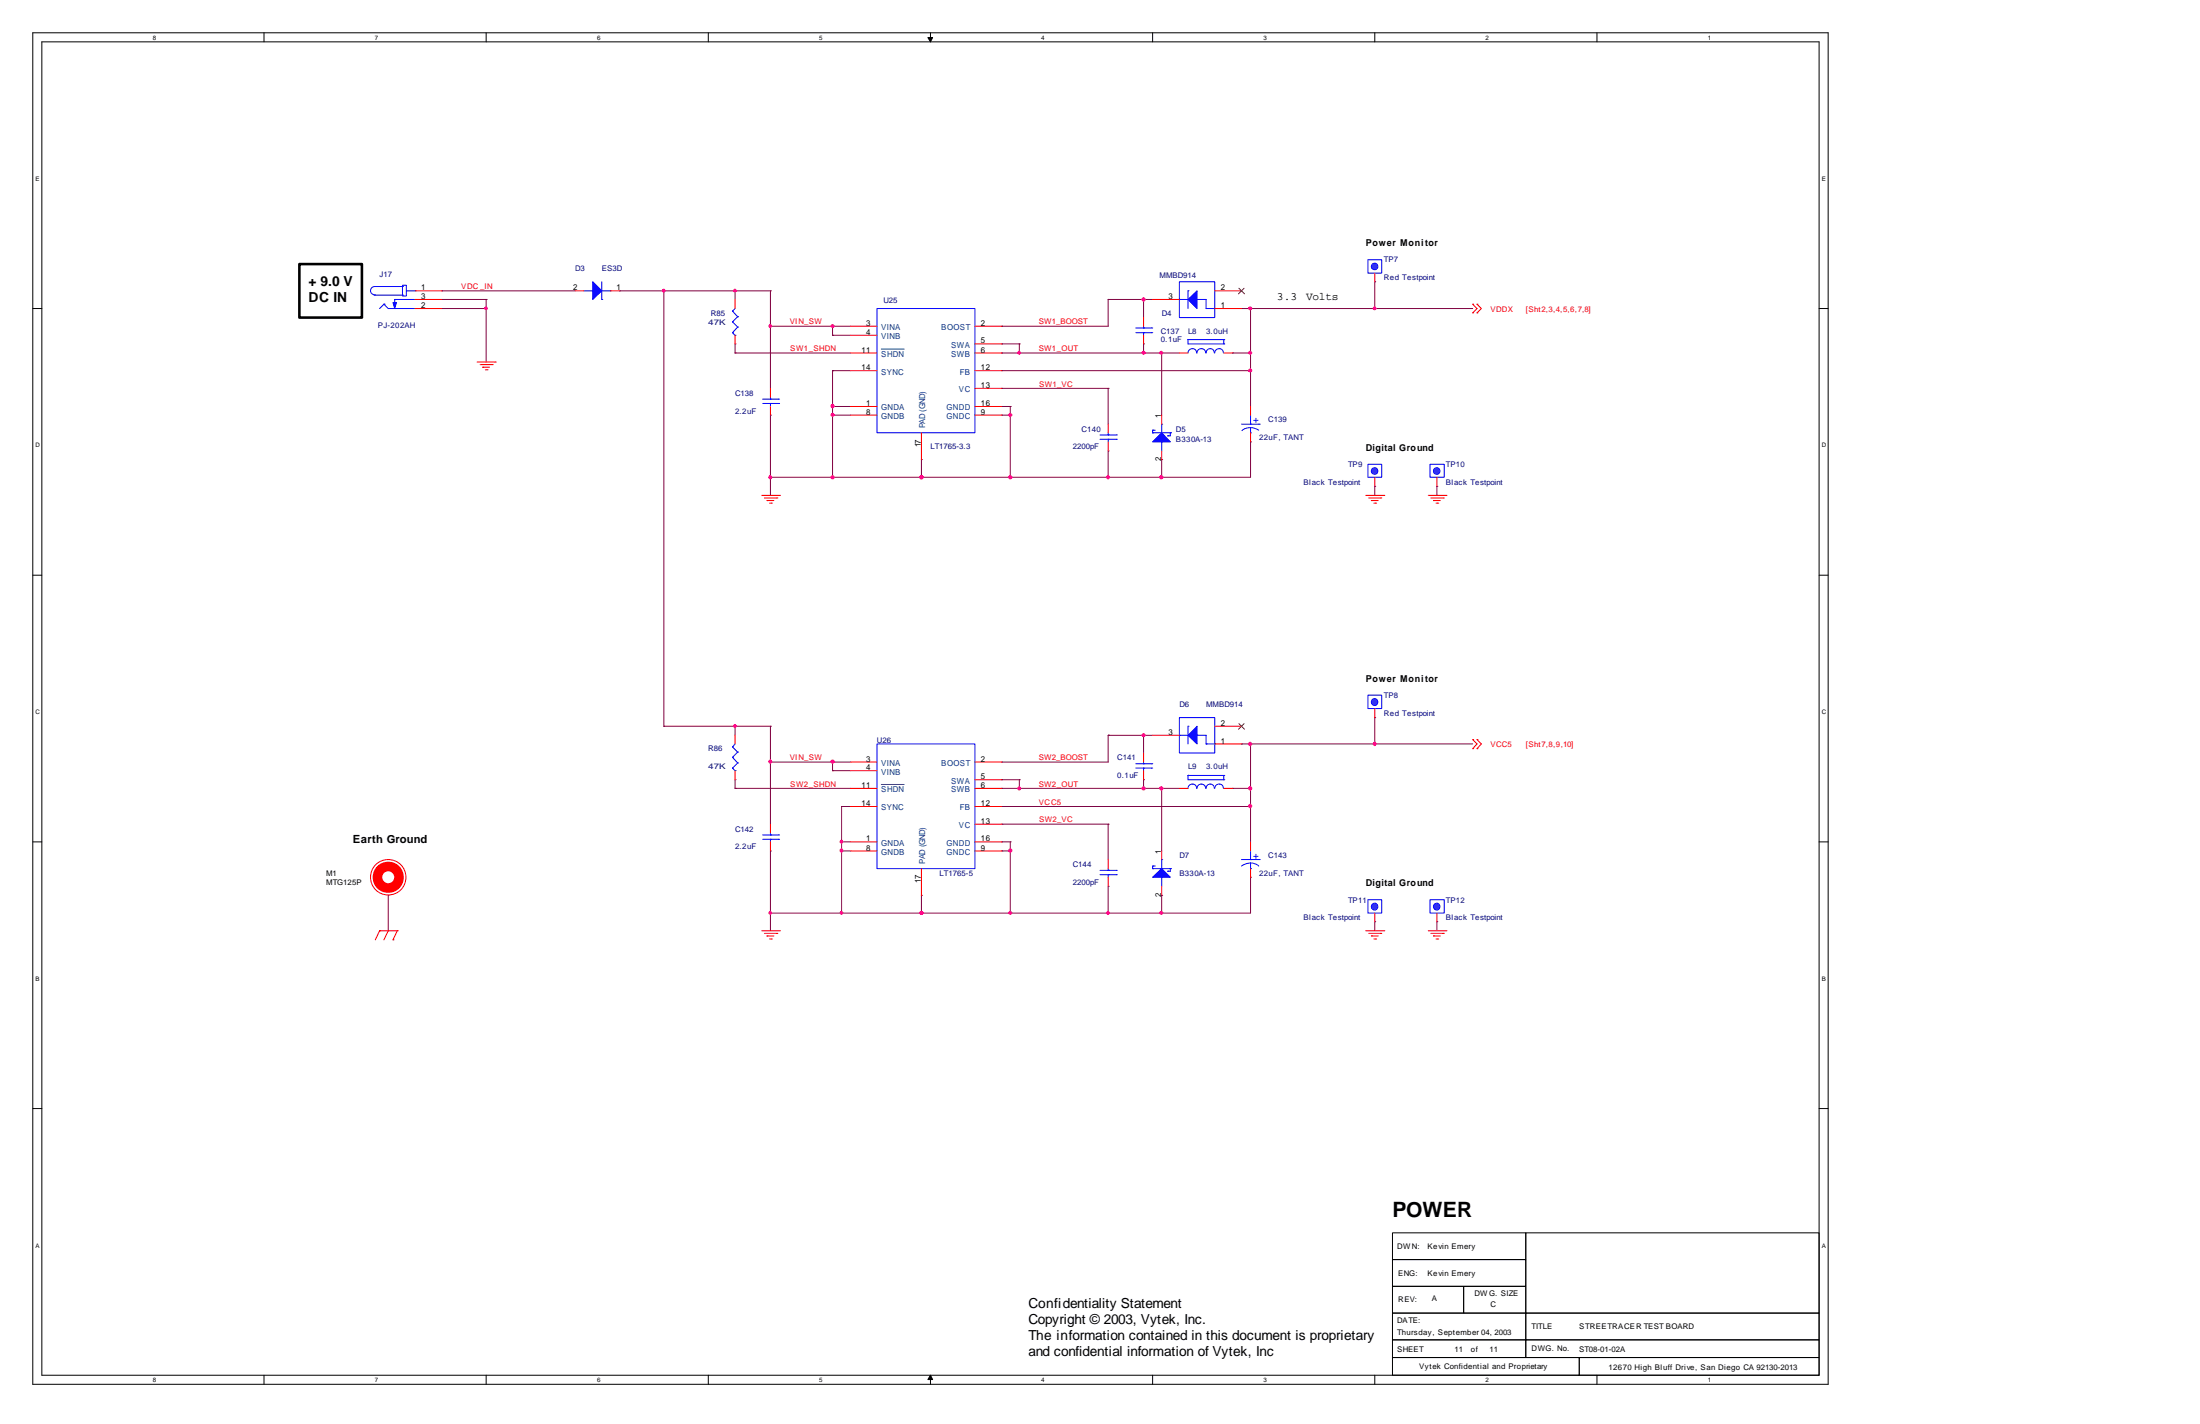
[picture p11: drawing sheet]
<svg xmlns="http://www.w3.org/2000/svg" width="432mm" height="279mm" viewBox="0 0 432 279" stroke-linecap="round" stroke-linejoin="round" font-family="sans-serif">
<g fill="none" stroke="#000" stroke-width=".2">
<path d="M6.4 6.4h352.4v265.2h-352.4zM8.2 8.2h348.8v261.6h-348.8zM51.8 6.4v1.8M95.4 6.4v1.8M139 6.4v1.8M182.6 6.4v1.8M226.2 6.4v1.8M269.8 6.4v1.8M313.4 6.4v1.8M6.4 60.5h1.8M357 60.5h1.8M6.4 112.9h1.8"/>
<path d="M357 112.9h1.8M6.4 165.2h1.8M357 165.2h1.8M6.4 217.5h1.8M357 217.5h1.8M273.3 241.9h26.2v5.2h-26.2zM273.3 247.1h26.2v5.3h-26.2zM273.3 257.6h26.2v5.3h-26.2zM273.3 252.4h14v5.2h-14zM287.3 252.4h12.2v5.2h-12.2zM299.5 241.9h57.5v15.7h-57.5zM299.5 257.6h57.5v5.3h-57.5z"/>
<path d="M51.8 269.8v1.8M95.4 269.8v1.8M139 269.8v1.8M182.6 269.8v1.8M226.2 269.8v1.8M269.8 269.8v1.8M273.3 262.9h26.2v3.5h-26.2zM273.3 266.4h36.7v3.4h-36.7zM299.5 262.9h57.5v3.5h-57.5zM310 266.4h47v3.4h-47zM313.4 269.8v1.8"/>
</g>
<g fill="#000" stroke="#000" stroke-width=".2">
<path d="M182.1 7.4h.9l-.4 .8z" fill-rule="evenodd"/>
<path d="M182.6 269.8l.4 .9h-.9z" fill-rule="evenodd"/>
</g>
<g fill="none" stroke="#800040" stroke-width=".2">
<path d="M86.7 57.1h.1M86.7 58.8h.1M86.7 58.8h8.7M86.7 57.1h26.2M95.4 58.8h.1M95.4 58.8v12.2M121.6 57.1h.1M121.6 57.1h29.6M130.3 57.1h.1M130.3 57.1v85.4M144.3 57.1h.1M144.3 57.1v1.7"/>
<path d="M151.2 57.1h.1M151.2 57.1v19.1M217.5 58.8h.1M217.5 58.8v5.2h-20.9M217.5 58.8h8.7M224.5 58.8h.1M224.5 58.8v3.5M269.8 55.3h.1M269.8 55.3v5.2M86.7 60.5h.1M86.7 60.5h8.7M95.4 60.5h.1"/>
<path d="M144.3 69.3h.1M144.3 67.5h.1M144.3 69.3h22.7M144.3 67.5v1.8M151.2 64h.1M151.2 64h15.8M163.4 65.8h.1M163.4 64h.1M163.4 79.8h.1M163.4 72.7h.1M163.4 65.8h3.6M163.4 64v1.8"/>
<path d="M163.4 72.7v20.9M163.4 79.8h3.6M163.4 72.7h3.6M196.6 64h.1M196.6 72.7h.1M196.6 79.8h.1M196.6 67.5h.1M196.6 76.2h.1M196.6 69.3h.1M196.6 79.8h1.7M196.6 72.7h48.8M196.6 69.3h34.9"/>
<path d="M196.6 67.5h3.5M196.6 76.2h20.9M198.3 79.8h.1M198.3 79.8v13.8M200.1 69.3h.1M200.1 67.5h.1M200.1 67.5v1.8M217.5 76.2h.1M217.5 76.2v7M224.5 69.3h.1M224.5 67.5h.1M224.5 67.5v1.8"/>
<path d="M228 69.3h.1M228 69.3v12.1M241.9 69.3h.1M241.9 69.3h3.5M243.7 60.5h.1M243.7 60.5h45.4M245.4 72.7h.1M245.4 60.5h.1M245.4 69.3h.1M245.4 60.5v19.3M269.8 60.5h.1M151.2 93.6h.1"/>
<path d="M151.2 81.4h.1M151.2 81.4v15.8M163.4 81.4h.1M163.4 93.6h.1M163.4 81.4h3.6M180.8 90.2h.1M180.8 93.6h.1M180.8 90.2v3.4M196.6 81.4h.1M196.6 81.4h1.7M198.3 81.4h.1M198.3 93.6h.1"/>
<path d="M217.5 93.6h.1M217.5 88.5h.1M217.5 88.5v5.1M228 93.6h.1M228 90.2h.1M228 90.2v3.4M245.4 86.7h.1M245.4 86.7v6.9h-94.2M269.8 95.4h.1M269.8 95.4v1.8M282 95.4h.1M282 95.4v1.8"/>
<path d="M130.3 142.5h.1M130.3 142.5h20.9M144.3 154.7h.1M144.3 142.5h.1M144.3 153h.1M144.3 142.5v1.8M144.3 153v1.7M144.3 154.7h22.7M151.2 149.5h.1M151.2 142.5h.1M151.2 142.5v19.2M151.2 149.5h15.8"/>
<path d="M163.4 151.2h.1M163.4 149.5h.1M163.4 149.5v1.7M163.4 151.2h3.6M165.2 158.2h.1M165.2 158.2h1.8M165.2 158.2v21M196.6 158.2h.1M196.6 149.5h.1M196.6 153h.1M196.6 154.7h.1M196.6 158.2h48.8"/>
<path d="M196.6 154.7h34.9M196.6 153h3.5M200.1 154.7h.1M200.1 153h.1M200.1 153v1.7M217.5 144.3h.1M217.5 144.3v5.2h-20.9M217.5 144.3h8.7M224.5 154.7h.1M224.5 144.3h.1M224.5 153h.1M224.5 144.3v3.4"/>
<path d="M224.5 153v1.7M228 154.7h.1M228 154.7v12.3M241.9 154.7h.1M241.9 154.7h3.5M243.7 146h.1M243.7 146h45.4M245.4 158.2h.1M245.4 146h.1M245.4 154.7h.1M245.4 146v19.2M269.8 146h.1"/>
<path d="M269.8 140.8h.1M269.8 140.8v5.2M76.2 175.7h.1M76.2 175.7v6.9M151.2 167h.1M151.2 179.2h.1M151.2 167v15.6M165.2 167h.1M165.2 165.2h.1M165.2 179.2h.1M165.2 167h1.8M165.2 165.2h1.8"/>
<path d="M180.8 175.7h.1M180.8 179.2h.1M180.8 175.7v3.5M196.6 165.2h.1M196.6 161.7h.1M196.6 167h.1M196.6 167h1.7M196.6 165.2h1.7M196.6 161.7h20.9M198.3 167h.1M198.3 179.2h.1M198.3 165.2h.1"/>
<path d="M198.3 165.2v14M217.5 179.2h.1M217.5 161.7h.1M217.5 173.9h.1M217.5 161.7v7M217.5 173.9v5.3M228 175.7h.1M228 179.2h.1M228 175.7v3.5M245.4 172.1h.1M245.4 172.1v7.1h-94.2M269.8 180.8h.1"/>
<path d="M269.8 180.8v1.8M282 180.8h.1M282 180.8v1.8"/>
</g>
<g fill="none" stroke="#f00" stroke-width="1">
<circle cx="76.2" cy="172.1" r="2.55"/>
<circle cx="76.2" cy="172.1" r="1.69"/>
</g>
<g fill="none" stroke="#f00" stroke-width=".2">
<path d="M112.9 57.1h1.7M119.8 57.1h1.8M289.1 59.7h.1M289.1 59.7l.8 .8-.8 .9M289.9 59.7h.1M289.9 59.7l.8 .8-.8 .9M93.6 71h3.6M94.2 71.5h2.4M94.7 72.1h.1M94.7 72.1h1.4M95.2 72.6h.4M95.6 72.6h.1"/>
<path d="M96.6 71.5h.1M97.2 71h.1M289.1 61.4h.1M289.9 61.4h.1M149.5 97.2h3.5M150 97.7h2.5M150.5 98.2h.1M150.5 98.2h1.4M151 98.7h.4M151.4 98.7h.1M152.5 97.7h.1M153 97.2h.1"/>
<path d="M268.1 97.2h3.5M268.6 97.7h2.4M269.2 98.2h.1M269.2 98.2h1.3M269.7 98.7h.3M270 98.7h.1M271 97.7h.1M271.6 97.2h.1M280.3 97.2h3.5M280.8 97.7h2.5M281.3 98.2h.1M281.3 98.2h1.4"/>
<path d="M281.9 98.7h.3M282.2 98.7h.1M283.3 97.7h.1M283.8 97.2h.1M289.1 146.9h.1M289.1 145.1h.1M289.1 145.1l.8 .9-.8 .9M289.9 146.9h.1M289.9 145.1h.1M289.9 145.1l.8 .9-.8 .9M151.2 161.7v1.7M151.2 165.2v1.8"/>
<path d="M74.5 182.6h.1M74.5 182.6h3.5M74.5 182.6l-.8 1.8M76.2 182.6h.1M76.2 182.6l-.8 1.8M77.1 184.4h.1M78 182.6h.1M78 182.6l-.9 1.8M149.5 182.6h3.5M150 183.1h2.5M150.5 183.6h.1M150.5 183.6h1.4"/>
<path d="M151 184.2h.4M151.4 184.2h.1M152.5 183.1h.1M153 182.6h.1M268.1 182.6h3.5M268.6 183.1h2.4M269.2 183.6h.1M269.2 183.6h1.3M269.7 184.2h.3M270 184.2h.1M271 183.1h.1M271.6 182.6h.1"/>
<path d="M280.3 182.6h3.5M280.8 183.1h2.5M281.3 183.6h.1M281.3 183.6h1.4M281.9 184.2h.3M282.2 184.2h.1M283.3 183.1h.1M283.8 182.6h.1"/>
<circle cx="76.2" cy="172.1" r="3.5"/>
</g>
<path d="M58.8 51.8h12.2v10.5h-12.2z" fill="none" stroke="#000" stroke-width=".51"/>
<g fill="none" stroke="#00f" stroke-width=".2">
<path d="M114.6 57.1h1.7M116.3 57.1h.1M118.1 58.8h.1M118.1 55.3v3.5M118.1 57.1h1.7M119.8 57.1h.1M280.7 91.1h2.8v2.5h-2.8zM149.7 164.7h3.1M149.7 163.8h3.1M151.2 163.8h.1M151.2 164.7h.1M151.2 163.4v.4"/>
<path d="M151.2 164.7v.5M152.8 164.7h.1M152.8 163.8h.1"/>
</g>
<path d="M116.3 55.3l1.8 1.8-1.8 1.7z" fill-rule="evenodd" fill="#00f" stroke="#00f" stroke-width=".2"/>
<circle cx="282" cy="92.4" r=".64" fill="#4c4cff" stroke="#00f" stroke-width=".2"/>
<path d="M81.4 57.1h5.3M81.4 58.8h5.3M81.4 60.5h5.3M245.4 79.8v1.6M245.4 84.9v1.8M282 93.6v1.8" fill="none" stroke="#f00" stroke-width=".2"/>
<g fill="none" stroke="#00f" stroke-width=".2">
<path d="M73.4 57.9h5.6M75.4 59.7h.1M75.4 59.7l.8 .8M75.4 59.7l-.9 .8M77.5 58.8h.1M77.5 58.8h3.9M77.5 58.8v1.7M79 56h.8v2.1h-.8zM79 56.2h-5.3a.81 .81 0 0 0-1 .8 .81 .81 0 0 0 1 .8M79 56.2h.1M79 57.9h.1M79.8 57.1h1.6"/>
<path d="M81.4 57.1h.1M76.2 60.5h.1M76.2 60.5h5.2M77.5 60.5h.1M243.7 83.2h3.4M245.4 84.9h.1M245.4 83.2h.1M245.4 83.9l.9 .1 .8 .4M245.4 83.9l-1.1 .2-.5 .4M245.4 81.4v1.8M245.4 83.9v1M247.1 83.2h.1"/>
<path d="M268.5 136.4h2.7v2.6h-2.7z"/>
</g>
<path d="M77.1 59.4h.7l-.3 1.1z" fill-rule="evenodd" fill="#00f" stroke="#00f" stroke-width=".2"/>
<circle cx="269.8" cy="137.7" r=".65" fill="#4c4cff" stroke="#00f" stroke-width=".2"/>
<g fill="none" stroke="#f00" stroke-width=".2">
<path d="M226.2 58.8h5.3M238.4 57.1h5.3M167 64h5.1M167 69.3h5.1M167 72.7h5.1M167 79.8h5.1M167 65.8h5.1M191.3 64h5.3M191.3 69.3h5.3M191.3 72.7h5.3M191.3 79.8h5.3M191.3 67.5h5.3"/>
<path d="M191.3 76.2h5.3M224.5 62.3v1.7M224.5 65.8v1.7M238.4 60.5h5.3M167 81.4h5.1M180.8 84.9v5.3M191.3 81.4h5.3M228 81.4v1.8M228 88.5v1.7M269.8 139v1.8M167 154.7h5.1M167 149.5h5.1"/>
<path d="M167 158.2h5.1M167 151.2h5.1M191.3 154.7h5.3M191.3 149.5h5.3M191.3 158.2h5.3M191.3 153h5.3M224.5 147.7v1.8M224.5 151.2v1.8M226.2 144.3h5.3M231.5 154.7h1.7M238.4 146h5.3M238.4 142.5h5.3"/>
<path d="M240.2 154.7h1.7M167 165.2h5.1M167 167h5.1M180.8 170.4v5.3M191.3 165.2h5.3M191.3 161.7h5.3M191.3 167h5.3M228 167v1.7M228 173.9v1.8M245.4 165.2v1.8M245.4 170.4v1.7"/>
</g>
<g fill="none" stroke="#00f" stroke-width=".2">
<path d="M231.5 55.3h6.9v7h-6.9zM231.5 58.8h.1M231.5 58.8h1.7M233.2 57.1h.1M233.2 57.1v3.4M234.9 58.8h.1M234.9 58.8h1.8v1.7M172.1 60.5h19.2v24.4h-19.2zM222.9 65.3h3.2M222.9 64.3h3.2M224.5 64.3h.1M224.5 65.3h.1"/>
<path d="M224.5 64v.3M224.5 65.3v.5M226.1 65.3h.1M226.1 64.3h.1M236.7 60.5h.1M236.7 60.5h1.7M238.4 60.5h.1M226.2 84.9h.1M226.2 84.4h.1M226.2 84.9h3.5M226.2 84.4v.5M226.2 84.4h.5"/>
<path d="M228 86.7h.1M228 83.2h.1M228 83.2v1.7M228 86.7v1.8M229.2 85.5h.1M229.7 84.9h.1M229.7 84.9v.6h-.5M172.1 146h19.2v24.4h-19.2zM222.9 150.7h3.2M222.9 149.9h3.2M224.5 149.9h.1M224.5 150.7h.1"/>
<path d="M224.5 149.5v.4M224.5 150.7v.5M226.1 150.7h.1M226.1 149.9h.1M231.5 140.8h6.9v6.9h-6.9zM231.5 144.3h.1M231.5 144.3h1.7M233.2 152.1h.1M233.2 154.7a.85 .85 0 0 1 .8-.9 .85 .85 0 0 1 .9 .9M233.2 142.5h.1M233.2 142.5v3.5M233.2 152.1v.9h7"/>
<path d="M233.2 152.1h7M234.9 154.7a.85 .85 0 0 1 .9-.9 .85 .85 0 0 1 .8 .9M234.9 144.3h.1M234.9 144.3h1.8v1.7M236.7 154.7a.81 .81 0 0 1 .8-.9 .81 .81 0 0 1 .8 .9M236.7 146h.1M236.7 146h1.7M238.4 154.7a.85 .85 0 0 1 .9-.9 .85 .85 0 0 1 .8 .9M238.4 146h.1M240.2 153h.1M240.2 152.1h.1M240.2 152.1v.9"/>
<path d="M226.2 170.4h.1M226.2 169.9h.1M226.2 169.9v.5M226.2 170.4h3.5M226.2 169.9h.5M228 172.1h.1M228 168.7h.1M228 168.7v1.7M228 172.1v1.8M229.2 170.9h.1M229.7 170.4h.1M229.7 170.4v.5h-.5"/>
<path d="M243.7 168.7h3.4M245.4 170.4h.1M245.4 168.7h.1M245.4 169.3l1.1 .2 .6 .4M245.4 169.3l-.7 .1-1 .5M245.4 167v1.7M245.4 169.3v1.1M247.1 168.7h.1M268.5 176.5h2.7v2.7h-2.7z"/>
</g>
<g fill="#00f" stroke="#00f" stroke-width=".2">
<path d="M233.2 58.8l1.7-1.7v3.4z" fill-rule="evenodd"/>
<path d="M233.2 144.3l1.7-1.8v3.5z" fill-rule="evenodd"/>
<path d="M228 84.9l1.7 1.8h-3.5z" fill-rule="evenodd"/>
<path d="M226.2 172.1l1.8-1.7 1.7 1.7z" fill-rule="evenodd"/>
</g>
<path d="M243.2 56.6l1.1 1.1M244.2 56.6l-1.1 1.1M243.2 142l1.1 1.1M244.2 142l-1.1 1.1" fill="none" stroke="#804000" stroke-width=".2"/>
<path d="M173 68.5h4.5M173 153.9h4.5" fill="none" stroke="#004080" stroke-width=".2"/>
<circle cx="269.8" cy="177.9" r=".65" fill="#4c4cff" stroke="#00f" stroke-width=".2"/>
<path d="M231.5 69.3h1.7M240.2 69.3h1.7M217.5 83.2v1.7M217.5 86.7v1.8M269.8 179.2v1.6" fill="none" stroke="#f00" stroke-width=".2"/>
<g fill="none" stroke="#00f" stroke-width=".2">
<path d="M268.5 51h2.7v2.6h-2.7zM233.2 66.6h.1M233.2 69.3a.85 .85 0 0 1 .8-.9 .85 .85 0 0 1 .9 .9M233.2 66.6v.9h7M233.2 66.6h7M234.9 69.3a.85 .85 0 0 1 .9-.9 .85 .85 0 0 1 .8 .9M236.7 69.3a.81 .81 0 0 1 .8-.9 .81 .81 0 0 1 .8 .9M238.4 69.3a.85 .85 0 0 1 .9-.9 .85 .85 0 0 1 .8 .9M240.2 67.5h.1M240.2 66.6h.1M240.2 66.6v.9M215.9 86.2h3.2"/>
<path d="M215.9 85.3h3.2M217.5 85.3h.1M217.5 86.2h.1M217.5 84.9v.4M217.5 86.2v.5M219.1 86.2h.1M219.1 85.3h.1"/>
</g>
<circle cx="269.8" cy="52.3" r=".64" fill="#4c4cff" stroke="#00f" stroke-width=".2"/>
<path d="M269.8 53.6v1.7M217.5 168.7v1.7M217.5 172.1v1.8" fill="none" stroke="#f00" stroke-width=".2"/>
<path d="M215.9 171.6h3.2M215.9 170.8h3.2M217.5 170.8h.1M217.5 171.6h.1M217.5 170.4v.4M217.5 171.6v.5M219.1 171.6h.1M219.1 170.8h.1M280.7 176.5h2.8v2.7h-2.8z" fill="none" stroke="#00f" stroke-width=".2"/>
<circle cx="282" cy="177.9" r=".65" fill="#4c4cff" stroke="#00f" stroke-width=".2"/>
<path d="M144.3 58.8v1.7M144.3 65.8v1.7M151.2 76.2v1.8M151.2 79.8v1.6M144.3 144.3v1.7M144.3 151.2v1.8M282 179.2v1.6" fill="none" stroke="#f00" stroke-width=".2"/>
<g fill="none" stroke="#00f" stroke-width=".2">
<path d="M143.8 61h.1M143.8 63.2h.1M143.8 65.3h.1M143.8 61l1 1.1M143.8 63.2l1 1M143.8 65.3l.5 .5M144.3 65.8h.1M144.3 60.5l-.5 .5M144.8 62.1h.1M144.8 64.2h.1M144.8 62.1l-1 1.1M144.8 64.2l-1 1.1"/>
<path d="M149.7 79.2h3.1M149.7 78.3h3.1M151.2 78.3h.1M151.2 79.2h.1M151.2 78v.3M151.2 79.2v.6M152.8 79.2h.1M152.8 78.3h.1M268.5 91.1h2.7v2.5h-2.7zM143.8 146.6h.1M143.8 148.6h.1M143.8 150.7h.1"/>
<path d="M143.8 146.6l1 1M143.8 148.6l1 1.1M143.8 150.7l.5 .5M144.3 151.2h.1M144.3 146l-.5 .6M144.8 147.6h.1M144.8 149.7h.1M144.8 147.6l-1 1M144.8 149.7l-1 1"/>
</g>
<circle cx="269.8" cy="92.4" r=".64" fill="#4c4cff" stroke="#00f" stroke-width=".2"/>
<path d="M269.8 93.6v1.8" fill="none" stroke="#f00" stroke-width=".2"/>
<g fill="#f0f" stroke="#f0f" stroke-width=".2">
<circle cx="163.4" cy="79.7" r=".33"/>
<circle cx="163.4" cy="64" r=".31"/>
<circle cx="151.2" cy="93.6" r=".31"/>
<circle cx="151.2" cy="64" r=".29"/>
<circle cx="224.5" cy="69.2" r=".31"/>
<circle cx="245.4" cy="72.7" r=".31"/>
<circle cx="180.9" cy="93.6" r=".33"/>
<circle cx="163.4" cy="93.6" r=".33"/>
<circle cx="163.4" cy="81.4" r=".31"/>
<circle cx="228" cy="69.2" r=".31"/>
<circle cx="224.5" cy="58.8" r=".33"/>
<circle cx="245.4" cy="69.2" r=".31"/>
<circle cx="217.5" cy="93.6" r=".31"/>
<circle cx="227.9" cy="93.6" r=".33"/>
<circle cx="144.2" cy="57" r=".29"/>
<circle cx="200" cy="69.2" r=".29"/>
<circle cx="198.3" cy="81.4" r=".31"/>
<circle cx="198.3" cy="93.6" r=".33"/>
<circle cx="163.4" cy="149.4" r=".33"/>
<circle cx="165.1" cy="165.1" r=".29"/>
<circle cx="151.2" cy="179.1" r=".29"/>
<circle cx="224.5" cy="154.7" r=".33"/>
<circle cx="151.2" cy="149.4" r=".31"/>
<circle cx="165.1" cy="166.9" r=".31"/>
<circle cx="180.9" cy="179.1" r=".31"/>
<circle cx="165.1" cy="179.1" r=".29"/>
<circle cx="245.4" cy="158.2" r=".33"/>
<circle cx="245.4" cy="154.7" r=".33"/>
<circle cx="224.5" cy="144.2" r=".31"/>
<circle cx="227.9" cy="154.7" r=".33"/>
<circle cx="228" cy="179.1" r=".31"/>
<circle cx="217.5" cy="179.1" r=".29"/>
<circle cx="200" cy="154.7" r=".31"/>
<circle cx="144.2" cy="142.4" r=".29"/>
<circle cx="198.3" cy="179.1" r=".31"/>
<circle cx="198.3" cy="166.9" r=".33"/>
<circle cx="130.3" cy="57" r=".29"/>
<circle cx="95.4" cy="60.5" r=".29"/>
<circle cx="269.8" cy="60.5" r=".29"/>
<circle cx="269.8" cy="146" r=".31"/>
<circle cx="245.4" cy="60.5" r=".31"/>
<circle cx="245.4" cy="146" r=".33"/>
</g>
<text font-size="4.1" x="273.3" y="238.8">POWER</text>
<g font-size="2.7">
<text x="60.5" y="56.1">+ 9.0 V</text>
<text x="60.5" y="59.4">DC IN</text>
<text x="201.8" y="256.6">Confidentiality Statement</text>
<text x="201.8" y="259.8">Copyright © 2003, Vytek, Inc.</text>
<text x="201.8" y="262.9">The information contained in this document is proprietary</text>
<text x="201.8" y="266">and confidential information of Vytek, Inc</text>
</g>
<g font-size="2.2">
<text x="250.6" y="58.9">3.3</text>
<text x="256.4" y="58.9">Volts</text>
<text x="69.3" y="165.4">Earth Ground</text>
</g>
<g font-size="1.9">
<text x="268.1" y="48.3">Power Moni tor</text>
<text x="268.1" y="88.5">Digital Ground</text>
<text x="268.1" y="133.9">Power Moni tor</text>
<text x="268.1" y="173.9">Digital Ground</text>
</g>
<g font-size="1.9" fill="#00f">
<text x="246" y="83">+</text>
<text x="246" y="168.5">+</text>
</g>
<g font-size="1.6">
<text x="82.6" y="57">1</text>
<text x="82.6" y="58.7">3</text>
<text x="112.5" y="57">2</text>
<text x="121" y="57">1</text>
<text x="229.4" y="58.7">3</text>
<text x="239.6" y="57">2</text>
<text x="82.6" y="60.5">2</text>
<text x="170" y="63.9">3</text>
<text x="170" y="65.7">4</text>
<text x="192.5" y="63.9">2</text>
<text x="239.6" y="60.5">1</text>
<text x="169.1" y="69.2">11</text>
<text x="192.5" y="67.4">5</text>
<text x="192.5" y="69.2">6</text>
<text x="169.1" y="72.6">14</text>
<text x="192.5" y="72.6">12</text>
<text x="192.5" y="76.1">13</text>
<text x="170" y="79.7">1</text>
<text x="170" y="81.4">8</text>
<text x="192.5" y="81.4">9</text>
<text x="192.5" y="79.7">16</text>
<text x="227.9" y="82" transform="rotate(-90 227.9 82)">1</text>
<text x="180.8" y="87.8" transform="rotate(-90 180.8 87.8)">17</text>
<text x="227.9" y="90.5" transform="rotate(-90 227.9 90.5)">2</text>
<text x="239.6" y="142.4">2</text>
<text x="170" y="149.4">3</text>
<text x="192.5" y="149.4">2</text>
<text x="229.4" y="144.2">3</text>
<text x="239.6" y="145.9">1</text>
<text x="169.1" y="154.6">11</text>
<text x="170" y="151.1">4</text>
<text x="192.5" y="152.9">5</text>
<text x="192.5" y="154.6">6</text>
<text x="169.1" y="158.2">14</text>
<text x="192.5" y="158.2">12</text>
<text x="192.5" y="161.6">13</text>
<text x="170" y="165.1">1</text>
<text x="170" y="166.9">8</text>
<text x="192.5" y="166.9">9</text>
<text x="192.5" y="165.1">16</text>
<text x="227.9" y="167.5" transform="rotate(-90 227.9 167.5)">1</text>
<text x="180.8" y="173.3" transform="rotate(-90 180.8 173.3)">17</text>
<text x="227.9" y="175.9" transform="rotate(-90 227.9 175.9)">2</text>
</g>
<g font-size="1.6" fill="#004080">
<text x="173" y="64.8">VINA</text>
<text x="184.7" y="64.8">BOOST</text>
<text x="173" y="70">SHDN</text>
<text x="173" y="66.5">VINB</text>
<text x="186.7" y="68.2">SWA</text>
<text x="186.7" y="70">SWB</text>
<text x="173" y="73.5">SYNC</text>
<text x="188.2" y="77">VC</text>
<text x="188.4" y="73.5">FB</text>
<text x="173" y="80.5">GNDA</text>
<text x="173" y="82.2">GNDB</text>
<text x="185.8" y="82.2">GNDC</text>
<text x="185.8" y="80.5">GNDD</text>
<text x="181.6" y="84.1" transform="rotate(-90 181.6 84.1)">PAD (GND)</text>
<text x="173" y="150.3">VINA</text>
<text x="173" y="155.4">SHDN</text>
<text x="173" y="152">VINB</text>
<text x="184.7" y="150.3">BOOST</text>
<text x="186.7" y="153.8">SWA</text>
<text x="186.7" y="155.4">SWB</text>
<text x="173" y="159">SYNC</text>
<text x="188.4" y="159">FB</text>
<text x="173" y="165.9">GNDA</text>
<text x="173" y="167.7">GNDB</text>
<text x="185.8" y="167.7">GNDC</text>
<text x="185.8" y="165.9">GNDD</text>
<text x="188.2" y="162.5">VC</text>
<text x="181.6" y="169.6" transform="rotate(-90 181.6 169.6)">PAD (GND)</text>
</g>
<g font-size="1.5" fill="#000080">
<text x="112.9" y="53.3">D3</text>
<text x="118.1" y="53.3">ES3D</text>
<text x="271.6" y="51.5">TP7</text>
<text x="74.5" y="54.3">J17</text>
<text x="173.4" y="59.5">U25</text>
<text x="227.6" y="54.6">MMBD914</text>
<text x="271.6" y="55">Red Testpoint</text>
<text x="74.2" y="64.4">PJ-202AH</text>
<text x="139" y="63.8">47K</text>
<text x="139.5" y="62">R85</text>
<text x="227.8" y="65.4">C137</text>
<text x="228" y="62">D4</text>
<text x="233.2" y="65.4">L8</text>
<text x="236.7" y="65.4">3.0uH</text>
<text x="227.8" y="67.1">0.1uF</text>
<text x="144.3" y="77.6">C138</text>
<text x="144.3" y="81.2">2.2uF</text>
<text x="248.9" y="82.9">C139</text>
<text x="182.6" y="88.1">LT1765-3.3</text>
<text x="210.6" y="88.1">2200pF</text>
<text x="212.3" y="84.7">C140</text>
<text x="230.8" y="84.7">D5</text>
<text x="230.8" y="86.8">B330A-13</text>
<text x="247.1" y="86.4">22uF, TANT</text>
<text x="255.9" y="95.1">Black Testpoint</text>
<text x="264.6" y="91.6">TP9</text>
<text x="283.8" y="91.6">TP10</text>
<text x="283.8" y="95.1">Black Testpoint</text>
<text x="271.6" y="137">TP8</text>
<text x="231.5" y="138.7">D6</text>
<text x="236.7" y="138.7">MMBD914</text>
<text x="271.6" y="140.5">Red Testpoint</text>
<text x="139" y="147.4">R86</text>
<text x="172.1" y="145.7">U26</text>
<text x="219.3" y="149.2">C141</text>
<text x="139" y="151">47K</text>
<text x="219.3" y="152.7">0.1uF</text>
<text x="233.2" y="151">L9</text>
<text x="236.7" y="151">3.0uH</text>
<text x="144.3" y="163.2">C142</text>
<text x="144.3" y="166.6">2.2uF</text>
<text x="184.4" y="171.9">LT1765-5</text>
<text x="210.6" y="170.1">C144</text>
<text x="210.6" y="173.6">2200pF</text>
<text x="231.5" y="168.4">D7</text>
<text x="231.5" y="171.9">B330A-13</text>
<text x="247.1" y="171.9">22uF, TANT</text>
<text x="248.9" y="168.4">C143</text>
<text x="264.6" y="177.1">TP11</text>
<text x="283.8" y="177.1">TP12</text>
<text x="255.9" y="180.6">Black Testpoint</text>
<text x="283.8" y="180.6">Black Testpoint</text>
</g>
<g font-size="1.5" fill="#f00">
<text x="90.5" y="56.7">VDC _IN</text>
<text x="155" y="63.7">VI N_SW</text>
<text x="203.9" y="63.7">SW1_BOOST</text>
<text x="292.5" y="61.1">VDDX</text>
<text x="299.5" y="61.1">[Sht2,3,4,5,6,7,8]</text>
<text x="155.1" y="68.9">SW1_SHDN</text>
<text x="203.9" y="68.9">SW1_OUT</text>
<text x="204" y="75.9">SW1_VC</text>
<text x="155" y="149.2">VI N_SW</text>
<text x="203.9" y="149.2">SW2_BOOST</text>
<text x="292.5" y="146.6">VCC5</text>
<text x="299.5" y="146.6">[Sht7,8,9,10]</text>
<text x="155.1" y="154.3">SW2_SHDN</text>
<text x="203.9" y="154.3">SW2_OUT</text>
<text x="203.9" y="157.9">VC C5</text>
<text x="204" y="161.4">SW2_VC</text>
</g>
<g font-size="1.5">
<text x="64" y="173.6">MTG125P</text>
<text x="64" y="171.9">M1</text>
<text x="274.2" y="245.1">DW N:</text>
<text x="280.2" y="245.1">Ke vin Emery</text>
<text x="274.4" y="250.4">ENG:</text>
<text x="280.2" y="250.4">Ke vin Emery</text>
<text x="274.4" y="255.4">REV:</text>
<text x="281" y="255.2">A</text>
<text x="289.4" y="254.3">DW G. SIZE</text>
<text x="292.5" y="256.5">C</text>
<text x="274.2" y="261.9">Thursday, September 04, 2003</text>
<text x="274.2" y="259.6">DATE:</text>
<text x="300.6" y="260.8">TITLE</text>
<text x="310" y="260.8">STREETRACE R TEST BOARD</text>
<text x="274.2" y="265.2">SHEET</text>
<text x="278.6" y="268.6">Vytek Confidential and Proprietary</text>
<text x="285.5" y="265.3">11</text>
<text x="288.7" y="265.2">of</text>
<text x="292.4" y="265.3">11</text>
<text x="300.6" y="265">DWG. No.</text>
<text x="310" y="265.2">ST08-01-02A</text>
<text x="315.7" y="268.8">12670 High Bluff Drive, San Diego CA 92130-2013</text>
</g>
<g font-size="1.2">
<text x="30" y="7.8">8</text>
<text x="73.6" y="7.8">7</text>
<text x="117.2" y="7.8">6</text>
<text x="160.8" y="7.8">5</text>
<text x="204.4" y="7.8">4</text>
<text x="248" y="7.8">3</text>
<text x="291.6" y="7.8">2</text>
<text x="335.2" y="7.8">1</text>
<text x="6.9" y="35.5">E</text>
<text x="357.5" y="35.5">E</text>
<text x="6.9" y="87.8">D</text>
<text x="357.5" y="87.8">D</text>
<text x="6.9" y="140.1">C</text>
<text x="357.5" y="140.1">C</text>
<text x="6.9" y="192.4">B</text>
<text x="357.5" y="192.4">B</text>
<text x="6.9" y="244.8">A</text>
<text x="357.5" y="244.8">A</text>
<text x="30" y="271.2">8</text>
<text x="73.6" y="271.2">7</text>
<text x="117.2" y="271.2">6</text>
<text x="160.8" y="271.2">5</text>
<text x="204.4" y="271.2">4</text>
<text x="248" y="271.2">3</text>
<text x="291.6" y="271.2">2</text>
<text x="335.2" y="271.2">1</text>
</g>
</svg>
